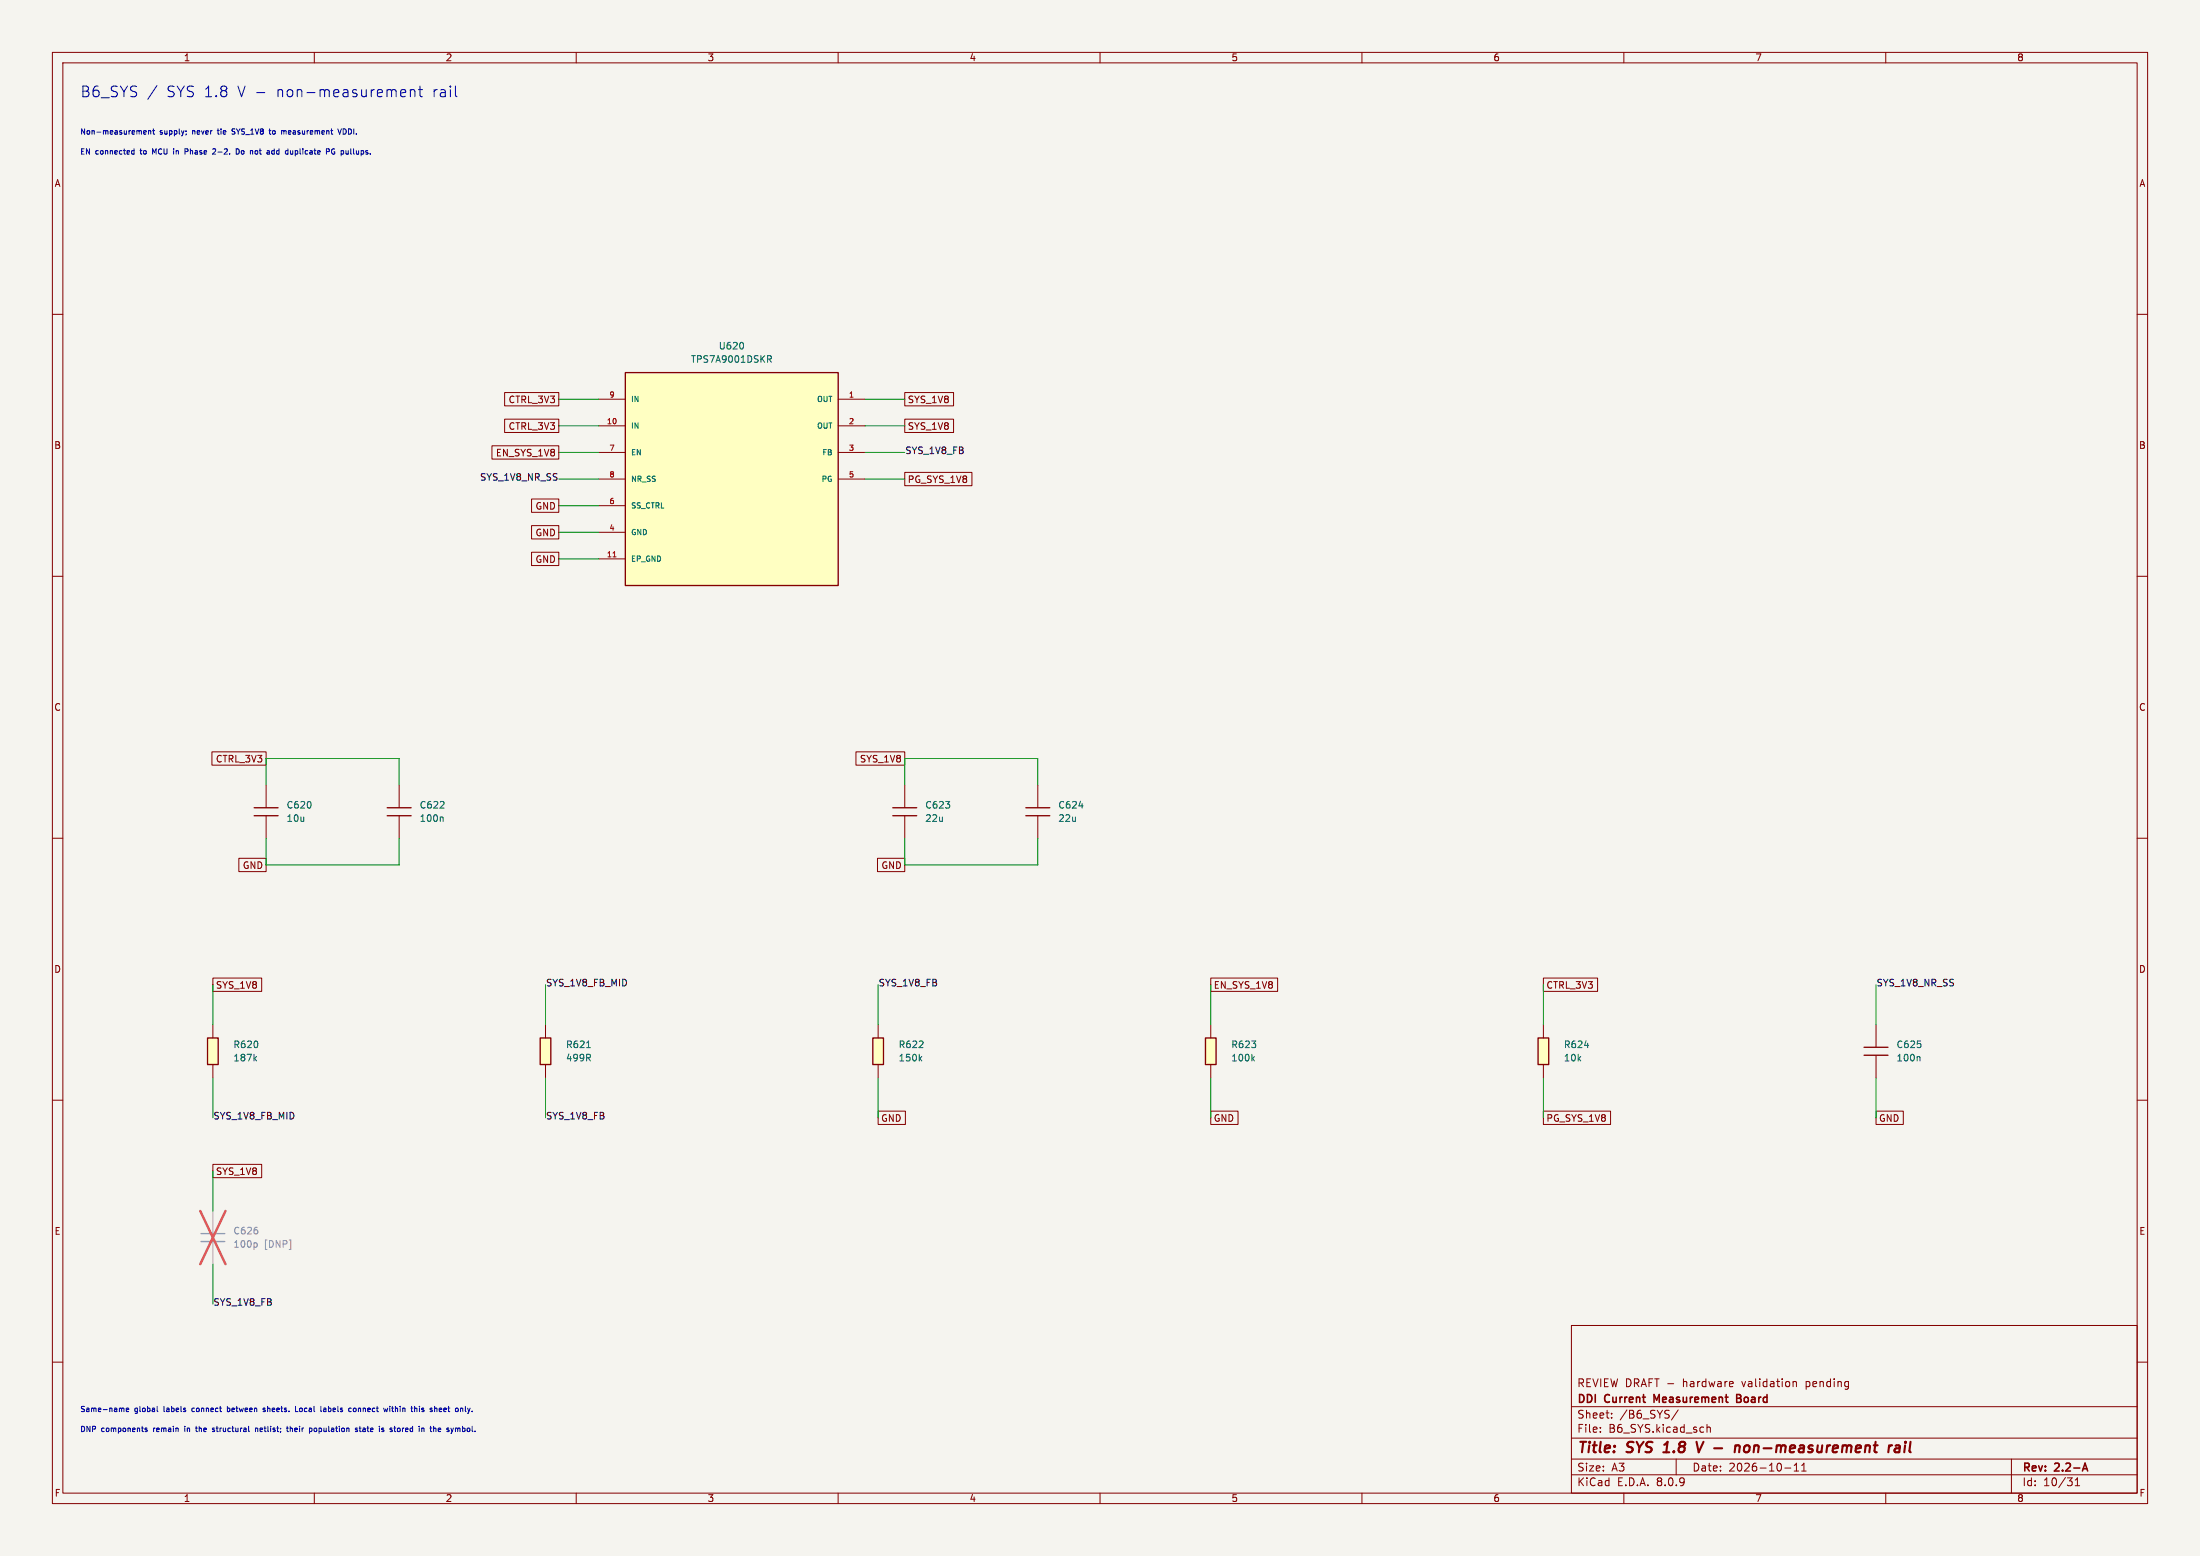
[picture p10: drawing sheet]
<svg xmlns="http://www.w3.org/2000/svg" width="420mm" height="297mm" viewBox="0 0 420 297" stroke-linecap="round" stroke-linejoin="round" font-family="sans-serif">
<path d="M0 0h420v297h-420z" fill="#f5f4ef" stroke="#f5f4ef" stroke-width=".19"/>
<g fill="none" stroke="#840000" stroke-width=".19">
<path d="M10 10h400v277h-400zM12 12h396v273h-396zM60 10v2M110 10v2M160 10v2M210 10v2M260 10v2M310 10v2M360 10v2M10 60h2M408 60h2M10 110h2"/>
<path d="M408 110h2M10 160h2M408 160h2M10 210h2M408 210h2M300 253h108v32h-108zM10 260h2M300 278.5h108M300 274.5h108M300 268.5h108M305.5 273.2v.2M305.5 272.5v.1"/>
<path d="M307.7 270.5v.2M307.7 269.8v.1M320 278.5v3M320.4 269.1l-1.3 1.9M325.9 271.9v1.5M325.9 272.5l.2-.1 .3 .1 .1 .9M330.7 263.7l.2 .3-.7 .2M330.8 264.6l-.1 .1M342.3 263.8l.2-.1 .4 .1v.9M342.3 263.7v1M342.5 279.7l.4-.4v1.5M343.9 279.7l.5-.4v1.5"/>
<path d="M384 278.5v6.5M408 260h2M60 285v2M110 285v2M160 285v2M210 285v2M260 285v2M300 281.5h108M310 285v2M340.7 280.2h1.2M342.5 280.8h.9M343.9 280.8h.9"/>
<path d="M360 285v2M396.2 283.6h.8M396.2 282.5l.4-.4v1.5"/>
</g>
<path d="M316.3 267.3l-.5-1.1v1.5M331.5 266.9h.5M332 266.9l.3 .1M332.3 266.3l-.3-.1h-.5v1.5l.8-.1M332.3 266.8l-.3 .1M398 279.3l.5 1.5M397.7 280.4h.7" fill="none" stroke="#840000" stroke-width=".3"/>
<path d="M317.5 277.2h1.2M318.1 275.5l-.4 .3M323.9 275.2l.4 2 .9-2M331.6 275.9l.5 .1v.2l-.1 1M333.7 275.9a.62 .62 0 0 0-.7 .4v.7a.52 .52 0 0 0 .7 .1M360.6 275.9l-.1 1.3M361.2 275.9l-.4 .1-.2 .3M361.9 276h.7v1.2M362.7 276.3l-.7 .1a.4 .4 0 0 0-.3 .4 .4 .4 0 0 0 .2 .4l.7-.1M363.7 275.3l.1-.1v.2zM363.7 275.9l-.2 1.3M363.9 275.3l-.1 .1" fill="none" stroke="#840000" stroke-width=".4"/>
<path d="M293.6 198.1h2.1v5.1h-2.1z" fill="#ffffc2"/>
<path d="M73.9 155.7h4.6M73.9 154.2h4.6M170.4 155.7h4.6M170.4 154.2h4.6M195.8 155.7h4.6M195.8 154.2h4.6M293.6 198.1h2.1v5.1h-2.1z" fill="none" stroke="#840000" stroke-width=".25"/>
<path d="M76.2 149.9v4.3M76.2 155.7v4.3M172.7 149.9v4.3M172.7 155.7v4.3M198.1 149.9v4.3M198.1 155.7v4.3M294.6 195.6v2.5M294.6 203.2v2.5" fill="none" stroke="#840000" stroke-width=".19"/>
<path d="M84.4 155.9l.2 .2v.7M206 153.8h.8M302.5 199.5h.8" fill="none" stroke="#006464" stroke-width=".19"/>
<path d="M119.4 71.1h40.6v40.7h-40.6z" fill="#ffffc2"/>
<path d="M119.4 71.1h40.6v40.7h-40.6zM48.5 155.7h4.6M48.5 154.2h4.6" fill="none" stroke="#840000" stroke-width=".25"/>
<g fill="none" stroke="#840000" stroke-width=".19">
<path d="M114.3 76.2h5.1M160 76.2h5.1M114.3 81.3h5.1M114.3 86.4h5.1M114.3 91.4h5.1M114.3 96.5h5.1M160 81.3h5.1M160 86.4h5.1M160 91.4h5.1M114.3 106.7h5.1M114.3 101.6h5.1M50.8 149.9v4.3"/>
<path d="M50.8 155.7v4.3"/>
</g>
<path d="M117 106.3h.6" fill="none" stroke="#a90000" stroke-width=".19"/>
<path d="M141.9 65.6v.8M146.5 67.9h.5l.3 .2-.2 .4-.6 .1M146.8 68.6l.5 .6" fill="none" stroke="#006464" stroke-width=".19"/>
<path d="M166.6 198.1h2.1v5.1h-2.1z" fill="#ffffc2"/>
<path d="M166.6 198.1h2.1v5.1h-2.1zM355.9 199.9h4.5M355.9 201.4h4.5" fill="none" stroke="#840000" stroke-width=".25"/>
<path d="M167.6 195.6v2.5M358.1 195.6v4.3M167.6 203.2v2.5M358.1 201.4v4.3" fill="none" stroke="#840000" stroke-width=".19"/>
<path d="M175.6 202l.4 .5M176 201.7l-.5 .4M366.4 201.7l.1 .1v.7" fill="none" stroke="#006464" stroke-width=".19"/>
<path d="M39.6 198.1h2.1v5.1h-2.1z" fill="#ffffc2"/>
<path d="M39.6 198.1h2.1v5.1h-2.1z" fill="none" stroke="#840000" stroke-width=".25"/>
<path d="M40.6 195.6v2.5M40.6 203.2v2.5" fill="none" stroke="#840000" stroke-width=".19"/>
<path d="M48.6 202l.4 .5M49 201.7l-.5 .4" fill="none" stroke="#006464" stroke-width=".19"/>
<path d="M230.1 198.1h2.1v5.1h-2.1z" fill="#ffffc2"/>
<path d="M230.1 198.1h2.1v5.1h-2.1z" fill="none" stroke="#840000" stroke-width=".25"/>
<path d="M231.1 195.6v2.5M231.1 203.2v2.5" fill="none" stroke="#840000" stroke-width=".19"/>
<path d="M239.1 202l.4 .5M239.5 201.7l-.5 .4" fill="none" stroke="#006464" stroke-width=".19"/>
<path d="M103.1 198.1h2.1v5.1h-2.1z" fill="#ffffc2"/>
<path d="M103.1 198.1h2.1v5.1h-2.1z" fill="none" stroke="#840000" stroke-width=".25"/>
<g fill="none" stroke="#840000" stroke-width=".19">
<path d="M96.3 74.9h10.4v2.6h-10.4zM172.7 74.9h9.3v2.6h-9.3zM93.9 85.1h12.8v2.5h-12.8zM96.3 80h10.4v2.6h-10.4zM101.5 95.2h5.2v2.6h-5.2zM172.7 80h9.3v2.6h-9.3zM172.7 90.2h12.8v2.5h-12.8zM101.5 100.3h5.2v2.6h-5.2zM101.5 105.4h5.2v2.6h-5.2zM40.5 143.5h10.3v2.6h-10.3zM163.4 143.5h9.3v2.6h-9.3zM45.6 163.8h5.2v2.6h-5.2z"/>
<path d="M167.5 163.8h5.2v2.6h-5.2zM40.6 186.7h9.4v2.5h-9.4zM104.1 195.6v2.5M231.1 186.7h12.8v2.5h-12.8zM294.6 186.7h10.4v2.5h-10.4zM104.1 203.2v2.5M167.6 212.1h5.2v2.5h-5.2zM231.1 212.1h5.2v2.5h-5.2zM294.6 212.1h12.9v2.5h-12.9zM358.1 212.1h5.2v2.5h-5.2zM40.6 222.2h9.4v2.6h-9.4z"/>
</g>
<path d="M112 200h.7" fill="none" stroke="#006464" stroke-width=".19"/>
<path d="M38.4 237h4.5M38.4 235.5h4.5" fill="none" stroke="#9c9b98" stroke-width=".25"/>
<path d="M40.6 231.1v4.4M40.6 237v4.3" fill="none" stroke="#9c9b98" stroke-width=".19"/>
<path d="M48.9 237.2l.2 .3v.3l-.2 .3" fill="none" stroke="#939391" stroke-width=".19"/>
<path d="M38.2 231.1l4.9 10.2M43.1 231.1l-4.9 10.2" fill="none" stroke="#e75356" stroke-width=".46"/>
<g fill="none" stroke="#0000c2" stroke-width=".19">
<path d="M30 16.3l-1.8 2.6M49 17.7h1.6M76.6 18.4l.2 .1 .6-.1M76.6 17.2l.6-.1 .2 .1 .1 .4-1 .2M78.3 17.3a.5 .5 0 0 1 .9 .1v1.1M78.3 17.1v1.4M79.9 17.1h.8M80.2 16.4v1.8l.1 .2 .4 .1M87 18.4l.2 .1M25.2 29.3l.4 .1M25.6 28.4v1M25.6 28.8h-.4"/>
<path d="M27.4 25.3l.5-.1v-.2l-.3-.1-.2 .2 .1 .5h.4M28.4 25h.3l.1 .6M28.4 24.9v.7M29.1 24.9h.4M29.3 24.6v.9l.2 .1M29.5 29.1l-.4-.7v1M33.1 28.4v.1M35.3 28.4h.4l.2 .2M35.5 25v.1M35.6 25.6l-.1 .2M35.9 28.7l-.2 .2h-.4M40.6 28.5l.4-.1 .2 .3-.7 .7h.7"/>
<path d="M41.5 24.9h.4M44.3 25.6h.4M44.7 24.6h-.2l-.2 .2 .1 .2 .3 .1M45.1 28.4a.51 .51 0 0 1 .6 .5 .51 .51 0 0 1-.6 .5zM46.2 28.8l-.1 .1 .1 .5M48.8 29.4h.3M48.8 28.8h.3M51.3 24.9h.4M51.5 25.6h.2M51.9 29.3l.5 .1M52.4 28.8h-.5M52.4 28.4v1"/>
<path d="M53.9 24.9l.3 .2M54.2 25.1v.5M54.6 25l-.3-.1-.1 .2M55.9 29.3l-.3 .1M55.9 28.7v.7M62.8 28.5l.1 .1-.1 .3M63.9 28.5a.46 .46 0 0 0-.6 .4 .46 .46 0 0 0 .6 .4v-.3h-.2M64.5 24.6l.3 1 .4-1M65.8 24.6h-.3v1h.3M23.4 268.8l.3 .1v.6M24.1 269.1l.5-.1-.1-.2h-.3l-.1 .1v.5h.4M28.1 272.6h-.3l-.1 .1v.2l.4 .1v.2h-.4"/>
<path d="M30 268.4v.9l.1 .2M35.3 272.2v.1M35.3 272.6v.7M36.7 268.9v.5M37.3 272.6h.4M37.5 272.2v.9l.2 .2M40.9 272.6h-.2l-.2 .1 .1 .2 .3 .1v.2h-.4M43.4 269.4l.3 .1M43.4 268.4v1.1M43.7 268.8h-.3M48.8 272.7l.4-.1v.7M48.8 272.6v.7"/>
<path d="M50.6 268.8h-.2l-.2 .1 .1 .2 .3 .1v.2h-.4M54.7 272.6h.4M54.8 272.2v.9l.3 .2M55.4 272.2v1.1M55.8 272.6l-.4 .1M56.4 268.4v1.1h.5M57.2 268.9v.5M59.5 272.6l.1 .2-.1 .4M60.4 272.6h-.3l-.2 .2 .1 .4h.4M61.3 269.4l.1 .1M61.8 268.8h.4v.7M62.2 269l-.5 .2 .2 .3 .3-.1"/>
<path d="M66.8 268.8h.3M67.1 269.4l-.3 .1M67.9 268.8h-.3l-.2 .2 .1 .4h.4M68.2 272.6h-.2l-.2 .1 .1 .2 .3 .1v.2h-.4M68.6 272.6h.3M68.7 272.2v.9l.2 .2M69.4 272.6h-.1M69.4 272.9l-.2 .1 .2 .3M74 268.8l-.2 .7-.2-.5M74.4 268.4v.1M74.4 268.8v.7M74.8 268.8h.3"/>
<path d="M76.1 272.6l.3 .2-.1 .4-.2 .1M79.3 268.8l.3 .1v.6M80.1 268.4v.1M80.1 268.8v.7M82.1 272.6h.3M82.2 272.2v.9l.1 .2M84.2 268.8l-.4 .1 .1 .5 .3 .1M84.3 269l-.5 .1M87.5 272.6l.3 .1v.6M88.8 268.4v.9l.2 .2"/>
</g>
<g fill="none" stroke="#009600" stroke-width=".19">
<path d="M106.7 76.2h7.6M165.1 76.2h7.6M106.7 96.5h7.6M106.7 91.4h7.6M106.7 81.3h7.6M106.7 86.4h7.6M165.1 91.4h7.6M165.1 81.3h7.6M165.1 86.4h7.6M106.7 106.7h7.6M106.7 101.6h7.6M50.8 149.9v-5.1h25.4v5.1"/>
<path d="M172.7 149.9v-5.1h25.4v5.1M50.8 160v5.1h25.4v-5.1M172.7 160v5.1h25.4v-5.1M40.6 188v7.6M104.1 188v7.6M167.6 188v7.6M231.1 188v7.6M294.6 188v7.6M358.1 188v7.6M40.6 205.7v7.7M104.1 205.7v7.7M167.6 205.7v7.7"/>
<path d="M231.1 205.7v7.7M294.6 205.7v7.7M358.1 205.7v7.7M40.6 223.5v7.6M40.6 241.3v7.6"/>
</g>
<g font-size="2.8" fill="#0000c2">
<text x="15.2" y="18.8">B6_SYS</text>
<text x="31.7" y="18.8">SYS 1.8</text>
<text x="45.3" y="18.8">V -</text>
<text x="52.8" y="18.8">non-measurement</text>
<text x="82.7" y="18.8">rail</text>
</g>
<g font-size="2.8" fill="#840000">
<text x="301" y="277.9">Title:</text>
<text x="310.6" y="277.9">SYS</text>
<text x="318.5" y="277.9">1.8</text>
<text x="325.6" y="277.9">V -</text>
<text x="334.4" y="277.9">non-measurement</text>
<text x="364.6" y="277.9">rail</text>
</g>
<g font-size="2.1" fill="#840000">
<text x="301" y="268.2">DDI</text>
<text x="301" y="265">REVIEW DRAFT -</text>
<text x="306.4" y="268.2">Current</text>
<text x="316.4" y="268.2">Measurement</text>
<text x="321.4" y="265">hardware</text>
<text x="332.8" y="268.2">Board</text>
<text x="332.8" y="265">validation</text>
<text x="345.1" y="265">pending</text>
<text x="301" y="273.7">File:</text>
<text x="301" y="271">Sheet:</text>
<text x="307.1" y="273.7">B6_SYS.kicad_sch</text>
<text x="309.2" y="271">/B6_SYS/</text>
<text x="301" y="281.1">Size:</text>
<text x="307.6" y="281.1">A3</text>
<text x="323" y="281.1">Date:</text>
<text x="330" y="281.1">2026-10-11</text>
<text x="386" y="281.3">Rev:</text>
<text x="392.4" y="281.3">2.2-A</text>
<text x="301" y="283.9">KiCad</text>
<text x="308.7" y="283.9">E.D.A.</text>
<text x="316.3" y="283.9">8.0.9</text>
<text x="386" y="283.9">Id:</text>
<text x="390.1" y="283.9">10/31</text>
</g>
<g font-size="1.8" fill="#840000">
<text x="35" y="11.9">1</text>
<text x="85" y="11.9">2</text>
<text x="135" y="11.9">3</text>
<text x="185" y="11.9">4</text>
<text x="235" y="11.9">5</text>
<text x="285" y="11.9">6</text>
<text x="335" y="11.9">7</text>
<text x="385" y="11.9">8</text>
<text x="10.3" y="35.9">A</text>
<text x="408.3" y="35.9">A</text>
<text x="97" y="77.2">CTRL_3V3</text>
<text x="173.2" y="77.2">SYS_1V8</text>
<text x="97" y="82.2">CTRL_3V3</text>
<text x="173.2" y="82.2">SYS_1V8</text>
<text x="10.3" y="85.9">B</text>
<text x="94.6" y="87.3">EN_SYS_1V8</text>
<text x="408.2" y="85.9">B</text>
<text x="173.2" y="92.4">PG_SYS_1V8</text>
<text x="102.1" y="97.5">GND</text>
<text x="102.1" y="102.6">GND</text>
<text x="102.1" y="107.6">GND</text>
<text x="10.3" y="135.9">C</text>
<text x="408.2" y="135.9">C</text>
<text x="41.1" y="145.7">CTRL_3V3</text>
<text x="164.1" y="145.7">SYS_1V8</text>
<text x="46.3" y="166.1">GND</text>
<text x="168.2" y="166.1">GND</text>
<text x="10.3" y="185.9">D</text>
<text x="408.2" y="185.9">D</text>
<text x="41.1" y="188.9">SYS_1V8</text>
<text x="231.6" y="188.9">EN_SYS_1V8</text>
<text x="295.1" y="188.9">CTRL_3V3</text>
<text x="168.1" y="214.3">GND</text>
<text x="231.6" y="214.3">GND</text>
<text x="295.1" y="214.3">PG_SYS_1V8</text>
<text x="358.6" y="214.3">GND</text>
<text x="41.1" y="224.5">SYS_1V8</text>
<text x="10.3" y="235.9">E</text>
<text x="408.3" y="235.9">E</text>
<text x="10.3" y="285.9">F</text>
<text x="35" y="286.9">1</text>
<text x="85" y="286.9">2</text>
<text x="135" y="286.9">3</text>
<text x="185" y="286.9">4</text>
<text x="235" y="286.9">5</text>
<text x="285" y="286.9">6</text>
<text x="335" y="286.9">7</text>
<text x="385" y="286.9">8</text>
<text x="408.3" y="285.9">F</text>
</g>
<g font-size="1.8" fill="#006464">
<text x="131.8" y="69.4">TPS7A9001DSKR</text>
<text x="137.1" y="66.9">U620</text>
<text x="54.6" y="154.5">C620</text>
<text x="80" y="154.5">C622</text>
<text x="176.5" y="154.5">C623</text>
<text x="201.9" y="154.5">C624</text>
<text x="54.6" y="157.1">10u</text>
<text x="80" y="157.1">100n</text>
<text x="176.5" y="157.1">22u</text>
<text x="201.9" y="157.1">22u</text>
<text x="44.5" y="200.3">R620</text>
<text x="44.5" y="202.8">187k</text>
<text x="108" y="200.3">R621</text>
<text x="108" y="202.8">499R</text>
<text x="171.5" y="200.3">R622</text>
<text x="171.5" y="202.8">150k</text>
<text x="235" y="200.3">R623</text>
<text x="235" y="202.8">100k</text>
<text x="298.5" y="200.3">R624</text>
<text x="298.5" y="202.8">10k</text>
<text x="362" y="200.3">C625</text>
<text x="362" y="202.8">100n</text>
</g>
<g font-size="1.8" fill="#0f0f0f">
<text x="172.7" y="86.9">SYS_1V8_FB</text>
<text x="91.5" y="92">SYS_1V8_NR_SS</text>
<text x="104.1" y="188.5">SYS_1V8_FB_MID</text>
<text x="167.6" y="188.5">SYS_1V8_FB</text>
<text x="358.1" y="188.5">SYS_1V8_NR_SS</text>
<text x="40.6" y="213.9">SYS_1V8_FB_MID</text>
<text x="104.1" y="213.9">SYS_1V8_FB</text>
<text x="40.6" y="249.4">SYS_1V8_FB</text>
</g>
<g font-size="1.8" fill="#939391">
<text x="44.5" y="235.8">C626</text>
<text x="44.5" y="238.4">100p</text>
<text x="50.4" y="238.4">[DNP]</text>
</g>
<g font-size="1.4" fill="#0000c2">
<text x="15.2" y="25.9">Non-measurement</text>
<text x="15.2" y="29.7">EN</text>
<text x="18.3" y="29.7">connected</text>
<text x="27" y="29.7">to</text>
<text x="29.5" y="29.7">MCU</text>
<text x="30.5" y="25.9">supply;</text>
<text x="33.8" y="29.7">in</text>
<text x="36.2" y="29.7">Phase</text>
<text x="36.9" y="25.9">never</text>
<text x="41.8" y="29.7">2-2.</text>
<text x="42" y="25.9">tie</text>
<text x="45" y="25.9">SYS_1V8</text>
<text x="46.5" y="29.7">Do</text>
<text x="49.5" y="29.7">not</text>
<text x="52.4" y="25.9">to</text>
<text x="52.9" y="29.7">add</text>
<text x="54.9" y="25.9">measurement</text>
<text x="56.7" y="29.7">duplicate</text>
<text x="64.8" y="29.7">PG</text>
<text x="66.1" y="25.9">VDDI.</text>
<text x="67.8" y="29.7">pullups.</text>
<text x="15.2" y="269.7">Same-name</text>
<text x="25.7" y="269.7">global</text>
<text x="31.5" y="269.7">labels</text>
<text x="37.1" y="269.7">connect</text>
<text x="44.1" y="269.7">between</text>
<text x="51.2" y="269.7">sheets.</text>
<text x="57.6" y="269.7">Local</text>
<text x="62.7" y="269.7">labels</text>
<text x="68.3" y="269.7">connect</text>
<text x="75.3" y="269.7">within</text>
<text x="80.8" y="269.7">this</text>
<text x="84.6" y="269.7">sheet</text>
<text x="89.7" y="269.7">only.</text>
<text x="15.2" y="273.5">DNP</text>
<text x="19.4" y="273.5">components</text>
<text x="29.5" y="273.5">remain</text>
<text x="35.7" y="273.5">in</text>
<text x="38.1" y="273.5">the</text>
<text x="41.5" y="273.5">structural</text>
<text x="50" y="273.5">netlist;</text>
<text x="56.3" y="273.5">their</text>
<text x="60.8" y="273.5">population</text>
<text x="69.8" y="273.5">state</text>
<text x="74.6" y="273.5">is</text>
<text x="77" y="273.5">stored</text>
<text x="82.7" y="273.5">in</text>
<text x="85.2" y="273.5">the</text>
<text x="88.6" y="273.5">symbol.</text>
</g>
<g font-size="1.4" fill="#a90000">
<text x="116.2" y="75.9">9</text>
<text x="161.9" y="75.9">1</text>
<text x="115.7" y="81">10</text>
<text x="161.9" y="81">2</text>
<text x="116.2" y="86.1">7</text>
<text x="161.9" y="86.1">3</text>
<text x="116.2" y="91.2">8</text>
<text x="161.9" y="91.2">5</text>
<text x="116.2" y="101.3">4</text>
<text x="116.2" y="96.3">6</text>
<text x="115.7" y="106.4">11</text>
</g>
<g font-size="1.4" fill="#006464">
<text x="120.4" y="76.9">IN</text>
<text x="155.8" y="76.9">OUT</text>
<text x="120.4" y="82">IN</text>
<text x="155.8" y="82">OUT</text>
<text x="120.4" y="87.1">EN</text>
<text x="156.9" y="87.1">FB</text>
<text x="120.4" y="92.2">NR_SS</text>
<text x="156.7" y="92.2">PG</text>
<text x="120.4" y="97.3">SS_CTRL</text>
<text x="120.4" y="107.4">EP_GND</text>
<text x="120.4" y="102.3">GND</text>
</g>
</svg>
